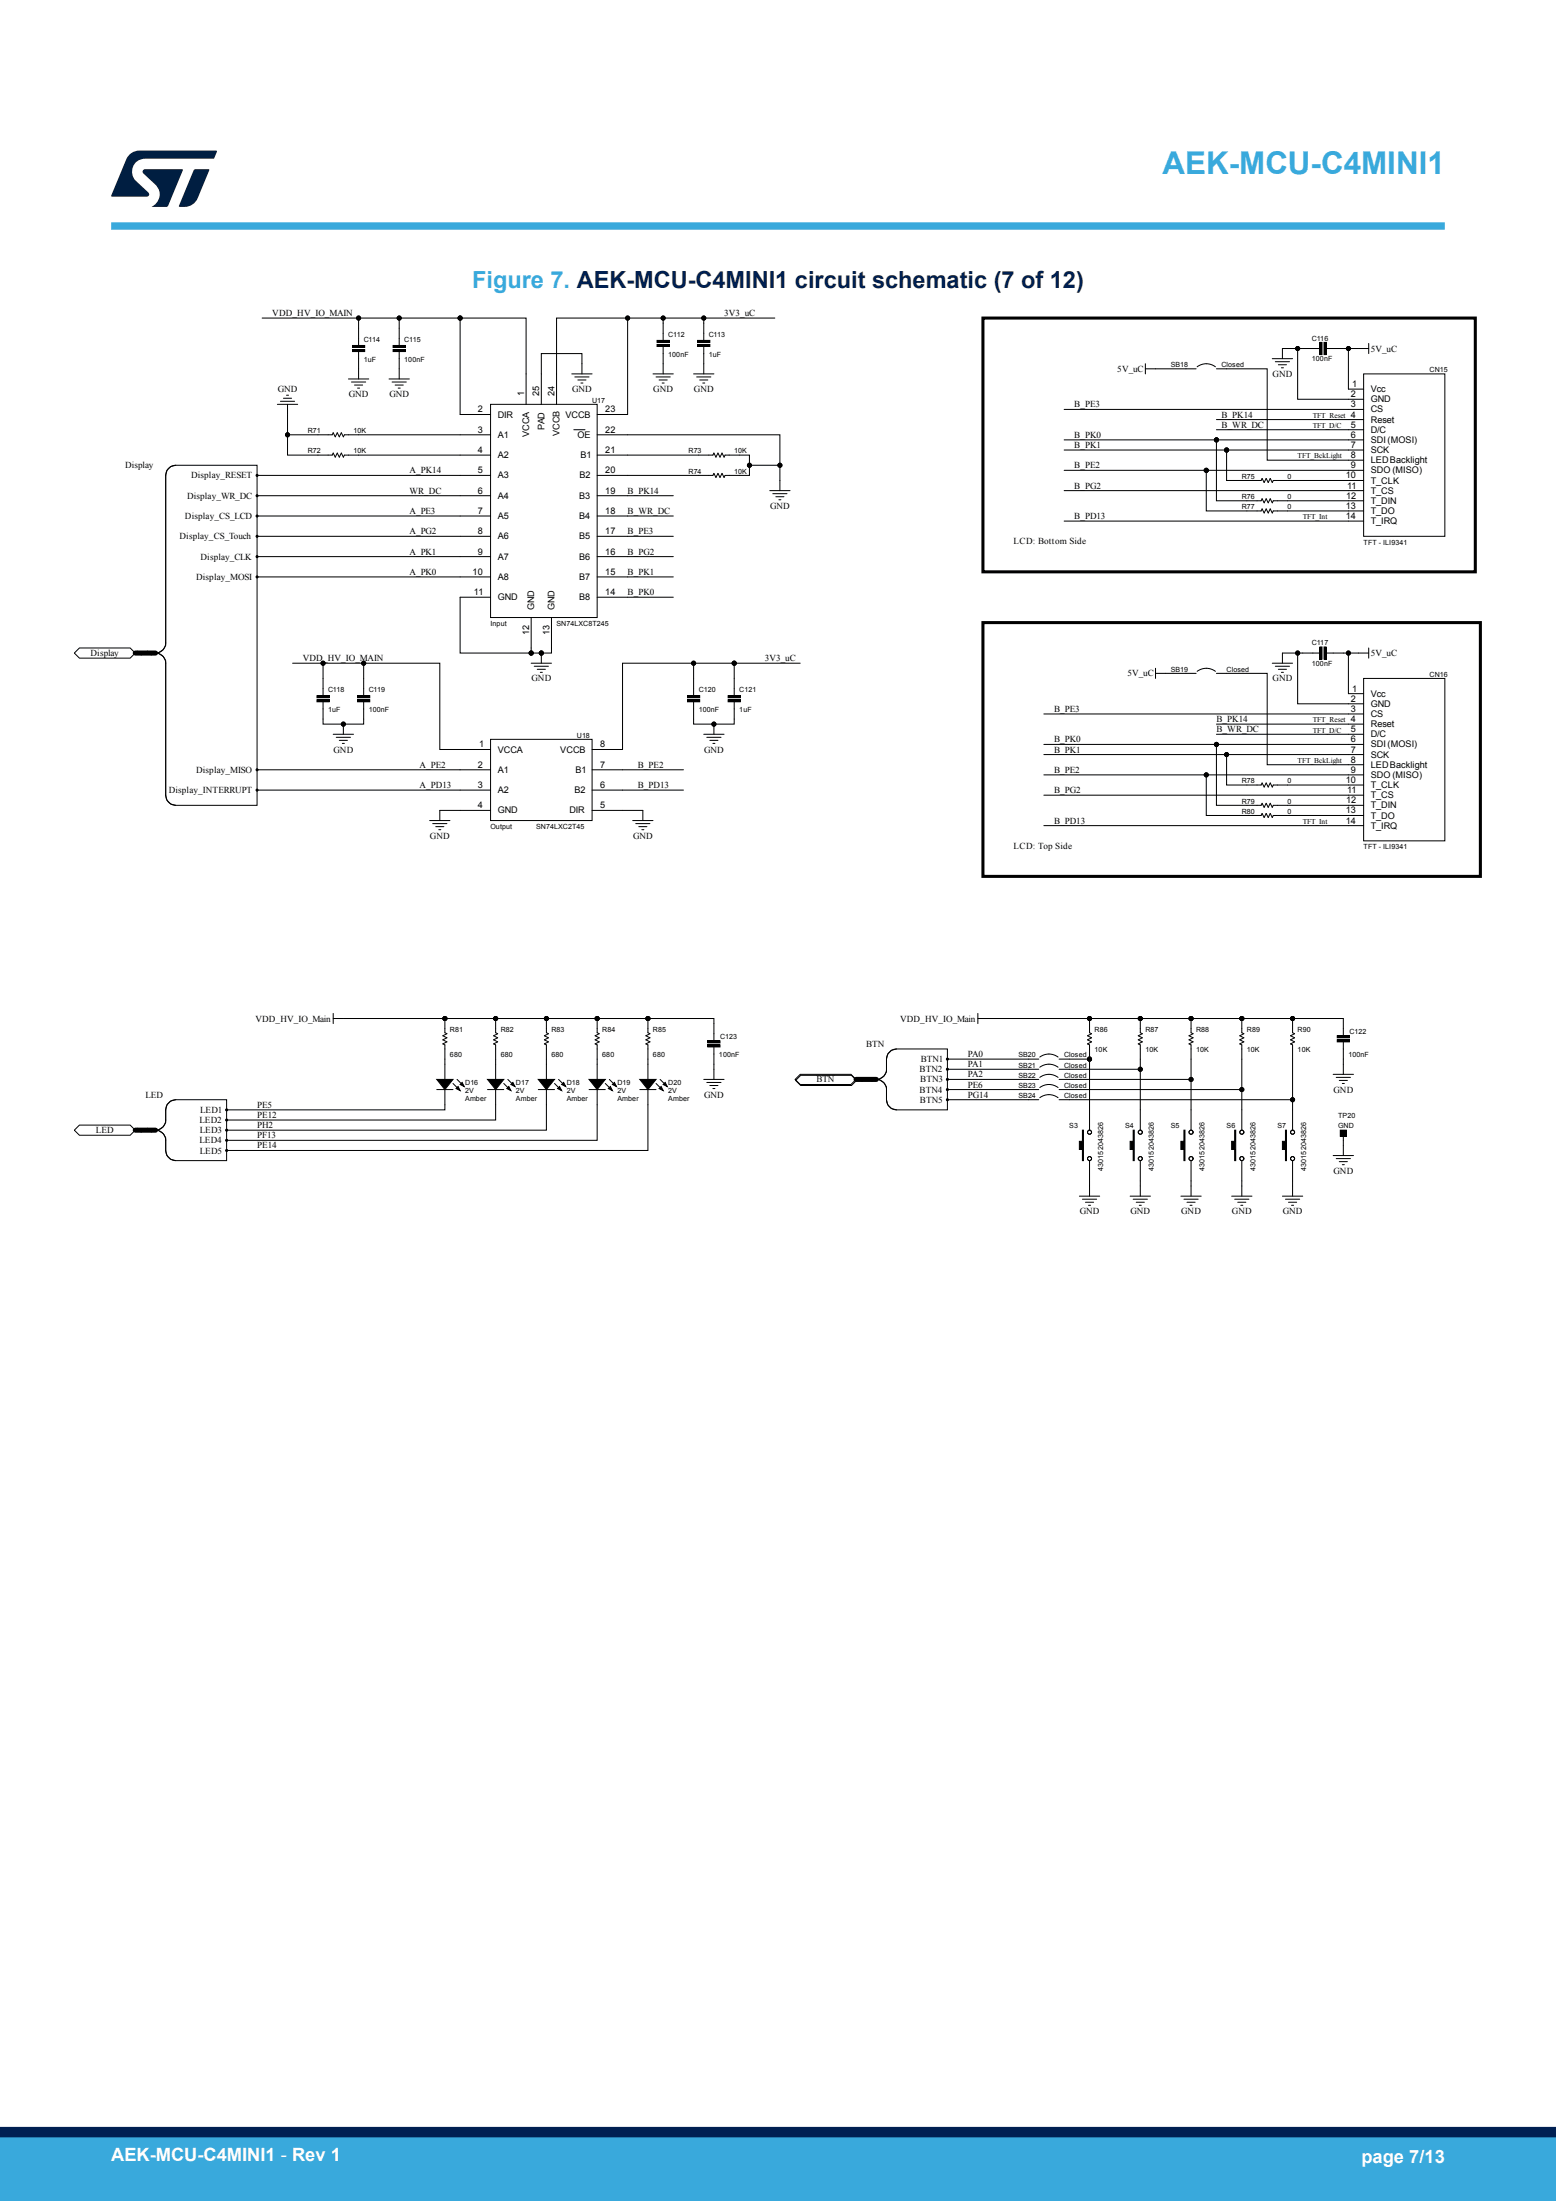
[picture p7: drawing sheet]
<svg xmlns="http://www.w3.org/2000/svg" width="210mm" height="297mm" viewBox="0 0 210 297" stroke-linecap="round" stroke-linejoin="round" font-family="sans-serif">
<g fill="none" stroke="#000" stroke-width=".14">
<path d="M35.4 42.9h26.7M37.4 54.6h2.8M37.8 54.2h2M38.3 53.7h1.1M38.7 53.3h.2M38.8 54.6v6.8h6l.2-.3 .2 .6 .3-.6 .3 .6 .3-.6 .2 .6 .2-.3h19.7M38.8 58.7h6l.2-.3 .2 .5 .3-.5 .3 .5 .3-.5 .2 .5 .2-.2h19.7M47 51.1h2.8M47.4 51.5h2M47.8 52h1.1M48.3 52.4h.2M48.4 42.9v3.9"/>
<path d="M48.4 47.3v3.8M52.5 51.1h2.7M52.9 51.5h1.9M53.3 52h1.1M53.7 52.4h.3M53.9 42.9v3.9M53.9 47.3v3.8M62.1 42.9h8.9v11.7M62.1 42.9v13h4.1M77.2 50.5h2.7M77.4 58h1.5M77.6 50.9h1.9"/>
<path d="M78 51.3h1.1M78.4 51.7h.3M78.5 50.5v-2.8h-5.4v6.9M80.6 58.7h24.7v7.5M84.7 42.9v13h-4.1M88.1 50.5h2.8M88.5 50.9h2M89 51.3h1M89.4 51.7h.2M89.5 42.9v3.2M89.5 46.6v3.9M93.6 50.5h2.8"/>
<path d="M94 50.9h1.9M94.4 51.3h1.1M94.8 51.7h.3M95 46.1v-3.2h-19.9v11.7M95 46.6v3.9M95 42.9h9.6M143.6 55.2h40.4M143.6 59.4h40.4M154.6 49.8h6.8M154.6 49.1v1.4M161.6 49.5a2.06 2.06 0 0 1 2.4 0M164.2 56.6h19.8"/>
<path d="M164.2 58h19.8M164.2 49.8h6.8v12.3h13M164.2 59.4v8.2h6l.1-.3 .3 .5 .3-.5 .3 .5 .2-.5 .3 .5 .1-.2h12.2M171.7 48.4h2.7M172.1 48.8h1.9M172.5 49.2h1.1M172.9 49.6h.3M173.1 48.4v-1.4h2v6.9h8.9M175.1 47h3.2M178.8 47h3.2M184.7 47h-2.7v5.5h2M184.7 46.3v1.4"/>
<path d="M23.7 62.8a1.37 1.37 0 0 0-1.3 1.4v22.6a1.37 1.37 0 0 1-1.4 1.3M34.7 69.6h31.5M34.7 77.8h31.5M34.7 75.1h31.5M34.7 72.4h31.5M34.7 66.9h31.5M34.7 64.2h31.5M80.6 61.4h15.6l.2-.3 .2 .6 .3-.6 .3 .6 .2-.6 .3 .6 .2-.3h3.2v2.8h-3.2l-.2 .2-.3-.5-.2 .5-.3-.5-.3 .5-.2-.5-.2 .3h-15.6M80.6 69.6h10.3M80.6 66.9h10.3M80.6 77.8h10.3M80.6 75.1h10.3"/>
<path d="M80.6 72.4h10.3M101.1 62.8h4.2M103.9 66.2h2.7M104.3 66.6h1.9M104.7 67h1.1M105.1 67.4h.3M143.6 60.7h40.4M143.6 63.5h40.4M143.6 66.2h40.4M143.6 70.3h40.4M162.8 63.5v5.4h7.4l.1-.2 .3 .5 .3-.5 .3 .5 .2-.5 .3 .5 .1-.3h12.2M165.5 60.7v4.1h4.7l.1-.2 .3 .5 .3-.5 .3 .5 .2-.5 .3 .5 .1-.3h12.2"/>
<path d="M18.3 88.1h2.7M21 88.1a1.37 1.37 0 0 1 1.4 1.4v17.8a1.37 1.37 0 0 0 1.3 1.4M39.5 89.5h19.9v11.6h6.8M43.6 94.6v3.1h5.5v-3.1M43.6 89.5v4.5M45 99.1h2.7M45.4 99.5h1.9M45.8 99.9h1.1M46.3 97.7v1.4M49.1 89.5v4.5M66.2 80.6h-4.1v7.5h9.6M71.7 89.5h2.7"/>
<path d="M71.7 88.1h1.4M71.7 83.3v4.8M72.1 89.9h1.9M72.5 90.3h1.1M72.9 90.7h.3M73.1 88.1v1.4M74.4 83.3v4.8h-1.3M80.6 80.6h10.3M93.6 94.6v3.1h5.5v-3.1M93.6 89.5v4.5M95 99.1h2.7M95.4 99.5h1.9"/>
<path d="M95.8 99.9h1.1M96.4 97.7v1.4M99.1 89.5h8.9M99.1 89.5v4.5M99.1 89.5h-15.1v11.6h-4.1M140.9 96.3h43.1M156 90.2v1.3M156 90.9h5.4M161.6 90.6a2.06 2.06 0 0 1 2.4 0M164.2 97.7h19.8M164.2 99.1h19.8M164.2 90.9h6.8v12.3h13"/>
<path d="M171.7 89.5h2.7M172.1 89.9h1.9M172.5 90.3h1.1M172.9 90.7h.3M173.1 89.5v-1.4h2v6.9h8.9M175.1 88.1h3.2M178.8 88.1h3.2M184.7 88.1h-2.7v5.5h2M184.7 87.4v1.4M34.7 106.6h31.5M34.7 103.9h31.5M46.2 100.3h.3"/>
<path d="M58 110.7h2.7M58.4 111.1h1.9M58.8 111.5h1.1M59.2 112h.3M66.2 109.4h-6.8v1.3M79.9 106.6h12.3M79.9 103.9h12.3M79.9 109.4h6.9v1.3M85.4 110.7h2.7M85.8 111.1h1.9M86.2 111.5h1.1M86.6 112h.3"/>
<path d="M96.2 100.3h.3M140.9 104.6h43.1M140.9 101.8h43.1M140.9 100.5h43.1M140.9 107.3h43.1M140.9 111.4h43.1M162.8 104.6v5.4h7.4l.1-.2 .3 .5 .3-.5 .3 .5 .2-.5 .3 .5 .1-.3h12.2M164.2 100.5v8.2h6l.1-.3 .3 .5 .3-.5 .3 .5 .2-.5 .3 .5 .1-.2h12.2M165.5 101.8v4.1h4.7l.1-.2 .3 .5 .3-.5 .3 .5 .2-.5 .3 .5 .1-.3h12.2M45 136.8v1.3M45 137.4h51.4v3.2M60 137.4v2l.3 .1-.5 .3 .5 .2-.5 .3 .5 .3-.5 .3 .2 .1v4.7"/>
<path d="M66.9 137.4v2l.3 .1-.6 .3 .6 .2-.6 .3 .6 .3-.6 .3 .3 .1v4.7M73.7 137.4v2l.3 .1-.5 .3 .5 .2-.5 .3 .5 .3-.5 .3 .2 .1v4.7M80.6 137.4v2l.3 .1-.6 .3 .6 .2-.6 .3 .6 .3-.6 .3 .3 .1v4.7M87.4 137.4v2l.3 .1-.5 .3 .5 .2-.5 .3 .5 .3-.5 .3 .2 .1v4.7M132 137.4h49.3v2.5M132 136.8v1.3M147 137.4v2l.3 .1-.5 .3 .5 .2-.5 .3 .5 .3-.5 .3 .2 .1v1.9M153.9 137.4v2l.3 .1-.6 .3 .6 .2-.6 .3 .6 .3-.6 .3 .3 .1v11.5M160.7 137.4v2l.3 .1-.5 .3 .5 .2-.5 .3 .5 .3-.5 .3 .2 .1v11.5M167.6 137.4v2l.3 .1-.6 .3 .6 .2-.6 .3 .6 .3-.6 .3 .3 .1v11.5M174.4 137.4v2l.3 .1-.5 .3 .5 .2-.5 .3 .5 .3-.5 .3 .2 .1v7.4h-31.5M18.3 152.5h2.7"/>
<path d="M21 152.5a1.37 1.37 0 0 1 1.4 1.4v1.3a1.37 1.37 0 0 0 1.3 1.4M23.7 148.4a1.37 1.37 0 0 0-1.3 1.4v1.3a1.37 1.37 0 0 1-1.4 1.4M58.9 145.7h2.2l-1.1 1.3zM58.9 147h2.2M60 147v2.8h-29.4M61.1 146.2l1 1M61.5 146.9l.3-.3 .3 .6zM61.7 145.7l.9 .9M62.1 146.3l.3-.2 .2 .5zM65.8 147h2.2M65.8 145.7h2.2l-1.1 1.3zM66.9 147v4.1h-36.3"/>
<path d="M68 146.2l.9 1M68.4 146.9l.3-.3 .2 .6zM68.5 145.7l1 .9M68.9 146.3l.3-.2 .3 .5zM72.6 145.7h2.2l-1.1 1.3zM72.6 147h2.2M73.7 147v5.5h-43.1M74.8 146.2l1 1M75.3 146.9l.2-.3 .3 .6zM75.4 145.7l.9 .9M75.8 146.3l.3-.2 .2 .5zM79.5 147h2.2"/>
<path d="M79.5 145.7h2.2l-1.1 1.3zM80.6 147v6.9h-50M81.7 146.2l.9 1M82.1 146.9l.3-.3 .2 .6zM82.2 145.7l1 .9M82.6 146.3l.3-.2 .3 .5zM86.3 145.7h2.2l-1.1 1.3zM86.3 147h2.2M87.4 147v8.2h-56.8M88.5 146.2l1 1M89 146.9l.2-.3 .3 .6zM89.1 145.7l.9 .9"/>
<path d="M89.5 146.3l.3-.2 .2 .5zM95 145.7h2.7M95.4 146.1h1.9M95.8 146.5h1.1M96.2 146.9h.3M96.4 141.1v4.6M115.5 145.7h2.8M118.3 145.7a1.37 1.37 0 0 1 1.3 1.3v1.4a1.37 1.37 0 0 0 1.4 1.4M121 141.5a1.37 1.37 0 0 0-1.4 1.4v1.4a1.37 1.37 0 0 1-1.3 1.4M127.9 142.9h12.3M127.9 144.3h12.3M127.9 145.7h12.3"/>
<path d="M127.9 147h12.3M127.9 148.4h12.3M140.3 144a2.06 2.06 0 0 1 2.5 0M140.3 145.4a2.06 2.06 0 0 1 2.5 0M140.3 146.8a2.06 2.06 0 0 1 2.5 0M140.3 142.6a2.06 2.06 0 0 1 2.5 0M142.8 148.1a2.06 2.06 0 0 0-2.5 0M142.9 142.9h4.1v9.6M142.9 144.3h11M142.9 145.7h17.8M142.9 147h24.7M146.1 152.5h.1v4.1h-.1v-1.5h-.4v-1.1h.4z"/>
<path d="M147 156.6v4.8M152.9 152.5h.2v4.1h-.2v-1.5h-.4v-1.1h.4zM153.9 156.6v4.8M159.8 152.5h.1v4.1h-.1v-1.5h-.4v-1.1h.4zM160.7 156.6v4.8M166.6 152.5h.2v4.1h-.2v-1.5h-.4v-1.1h.4zM167.6 156.6v4.8M173.5 152.5h.1v4.1h-.1v-1.5h-.4v-1.1h.4zM174.4 148.4v4.1M174.4 156.6v4.8M179.9 145h2.8M179.9 155.9h2.8"/>
<path d="M180.3 145.4h2M180.3 156.3h2M180.7 145.8h1.1M180.7 156.8h1.1M181.2 146.2h.2M181.2 157.2h.2M181.3 140.4v4.6M181.3 153.2v2.7M145.7 161.4h2.7M146.1 161.8h1.9M146.5 162.2h1.1M146.9 162.6h.3"/>
<path d="M152.5 161.4h2.8M152.9 161.8h2M153.3 162.2h1.1M153.8 162.6h.2M159.4 161.4h2.7M159.8 161.8h1.9M160.2 162.2h1.1M160.6 162.6h.3M166.2 161.4h2.8M166.6 161.8h2M167 162.2h1.1M167.5 162.6h.2"/>
<path d="M173.1 161.4h2.7M173.5 161.8h1.9M173.9 162.2h1.1M174.3 162.6h.3"/>
<circle cx="147" cy="152.8" r=".27"/>
<circle cx="147" cy="156.3" r=".27"/>
<circle cx="153.9" cy="152.8" r=".27"/>
<circle cx="153.9" cy="156.3" r=".27"/>
<circle cx="160.7" cy="152.8" r=".27"/>
<circle cx="160.7" cy="156.3" r=".27"/>
<circle cx="167.6" cy="152.8" r=".27"/>
<circle cx="167.6" cy="156.3" r=".27"/>
<circle cx="174.4" cy="152.8" r=".27"/>
<circle cx="174.4" cy="156.3" r=".27"/>
</g>
<g fill="#000">
<circle cx="38.8" cy="58.7" r=".27"/>
<circle cx="48.4" cy="42.9" r=".27"/>
<circle cx="53.9" cy="42.9" r=".27"/>
<circle cx="62.1" cy="42.9" r=".27"/>
<circle cx="84.7" cy="42.9" r=".27"/>
<circle cx="89.5" cy="42.9" r=".27"/>
<circle cx="95" cy="42.9" r=".27"/>
<circle cx="164.2" cy="59.4" r=".27"/>
<circle cx="175.1" cy="47" r=".27"/>
<circle cx="182" cy="47" r=".27"/>
<circle cx="34.7" cy="64.2" r=".14"/>
<circle cx="34.7" cy="69.6" r=".14"/>
<circle cx="34.7" cy="66.9" r=".14"/>
<circle cx="34.7" cy="75.1" r=".14"/>
<circle cx="34.7" cy="77.8" r=".14"/>
<circle cx="34.7" cy="72.4" r=".14"/>
<circle cx="101.1" cy="62.8" r=".27"/>
<circle cx="105.3" cy="62.8" r=".27"/>
<circle cx="162.8" cy="63.5" r=".27"/>
<circle cx="165.5" cy="60.7" r=".27"/>
<circle cx="43.6" cy="89.5" r=".27"/>
<circle cx="46.3" cy="97.7" r=".27"/>
<circle cx="49.1" cy="89.5" r=".27"/>
<circle cx="71.7" cy="88.1" r=".27"/>
<circle cx="73.1" cy="88.1" r=".27"/>
<circle cx="93.6" cy="89.5" r=".27"/>
<circle cx="96.4" cy="97.7" r=".27"/>
<circle cx="99.1" cy="89.5" r=".27"/>
<circle cx="175.1" cy="88.1" r=".27"/>
<circle cx="182" cy="88.1" r=".27"/>
<circle cx="34.7" cy="103.9" r=".14"/>
<circle cx="34.7" cy="106.6" r=".14"/>
<circle cx="162.8" cy="104.6" r=".27"/>
<circle cx="164.2" cy="100.5" r=".27"/>
<circle cx="165.5" cy="101.8" r=".27"/>
<circle cx="60" cy="137.4" r=".27"/>
<circle cx="66.9" cy="137.4" r=".27"/>
<circle cx="73.7" cy="137.4" r=".27"/>
<circle cx="80.6" cy="137.4" r=".27"/>
<circle cx="87.4" cy="137.4" r=".27"/>
<circle cx="147" cy="137.4" r=".27"/>
<circle cx="153.9" cy="137.4" r=".27"/>
<circle cx="160.7" cy="137.4" r=".27"/>
<circle cx="167.6" cy="137.4" r=".27"/>
<circle cx="174.4" cy="137.4" r=".27"/>
<circle cx="30.6" cy="149.8" r=".14"/>
<circle cx="30.6" cy="155.2" r=".14"/>
<circle cx="30.6" cy="152.5" r=".14"/>
<circle cx="30.6" cy="153.9" r=".14"/>
<circle cx="30.6" cy="151.1" r=".14"/>
<circle cx="127.9" cy="142.9" r=".14"/>
<circle cx="127.9" cy="148.4" r=".14"/>
<circle cx="127.9" cy="145.7" r=".14"/>
<circle cx="127.9" cy="147" r=".14"/>
<circle cx="127.9" cy="144.3" r=".14"/>
<circle cx="147" cy="142.9" r=".27"/>
<circle cx="153.9" cy="144.3" r=".27"/>
<circle cx="160.7" cy="145.7" r=".27"/>
<circle cx="167.6" cy="147" r=".27"/>
<circle cx="174.4" cy="148.4" r=".27"/>
</g>
<g fill="none" stroke="#000" stroke-width=".13">
<path d="M47.6 47.2h1.6v.2h-1.6zM47.6 46.6h1.6v.3h-1.6zM53.1 47.2h1.6v.2h-1.6zM53.1 46.6h1.6v.3h-1.6zM66.2 54.6h14.4v28.7h-14.4zM88.7 46.5h1.6v.3h-1.6zM88.7 45.9h1.6v.3h-1.6zM94.2 46.5h1.6v.3h-1.6zM94.2 45.9h1.6v.3h-1.6zM178.1 46.2h.3v1.7h-.3zM178.7 46.2h.3v1.7h-.3zM184 50.5h11v21.9h-11z"/>
<path d="M22.5 63.5l.5-.5 .7-.2h11v45.9h-11l-.7-.2-.5-.5-.1-.7v-18.1l-.4-.6-.7-.5 .7-.4 .4-.6v-22.9zM10 88.1l.7-.7h6.9l.7 .7-.7 .7h-6.9zM42.8 94.4h1.6v.3h-1.6zM42.8 93.9h1.6v.3h-1.6zM48.3 94.4h1.6v.3h-1.6zM48.3 93.9h1.6v.3h-1.6zM66.2 99.8h13.7v10.9h-13.7zM92.8 94.4h1.6v.3h-1.6zM92.8 93.9h1.6v.3h-1.6zM98.3 94.4h1.6v.3h-1.6zM98.3 93.9h1.6v.3h-1.6zM178.1 87.3h.3v1.6h-.3z"/>
<path d="M178.7 87.3h.3v1.6h-.3zM184 91.5h11v22h-11zM180.5 139.8h1.6v.2h-1.6zM10 152.5l.7-.7h6.9l.7 .7-.7 .7h-6.9zM22.5 149.1l.5-.5 .7-.2h6.9v8.2h-6.9l-.7-.2-.5-.5-.1-.7v-1.7l-.4-.5-.7-.5 .7-.5 .4-.5v-1.7zM95.5 141h1.7v.3h-1.7zM95.5 140.4h1.7v.3h-1.7zM107.3 145.7l.7-.7h6.8l.7 .7-.7 .6h-6.8zM107.4 145.8l.7-.7h6.8l.7 .7-.7 .7h-6.8zM119.8 142.2l.5-.5 .7-.2h6.9v8.3h-6.9l-.7-.2-.5-.5-.2-.7v-1.7l-.3-.6-.7-.4 .7-.5 .3-.6v-1.7zM180.5 140.3h1.6v.3h-1.6zM180.9 152.5h.8v.8h-.8z"/>
<circle cx="38.8" cy="58.7" r=".27"/>
<circle cx="48.4" cy="42.9" r=".27"/>
<circle cx="53.9" cy="42.9" r=".27"/>
<circle cx="62.1" cy="42.9" r=".27"/>
<circle cx="84.7" cy="42.9" r=".27"/>
<circle cx="89.5" cy="42.9" r=".27"/>
<circle cx="95" cy="42.9" r=".27"/>
<circle cx="164.2" cy="59.4" r=".27"/>
<circle cx="175.1" cy="47" r=".27"/>
<circle cx="182" cy="47" r=".27"/>
<circle cx="34.7" cy="64.2" r=".14"/>
<circle cx="34.7" cy="69.6" r=".14"/>
<circle cx="34.7" cy="66.9" r=".14"/>
<circle cx="34.7" cy="75.1" r=".14"/>
<circle cx="34.7" cy="77.8" r=".14"/>
<circle cx="34.7" cy="72.4" r=".14"/>
<circle cx="101.1" cy="62.8" r=".27"/>
<circle cx="105.3" cy="62.8" r=".27"/>
<circle cx="162.8" cy="63.5" r=".27"/>
<circle cx="165.5" cy="60.7" r=".27"/>
<circle cx="43.6" cy="89.5" r=".27"/>
<circle cx="46.3" cy="97.7" r=".27"/>
<circle cx="49.1" cy="89.5" r=".27"/>
<circle cx="71.7" cy="88.1" r=".27"/>
<circle cx="73.1" cy="88.1" r=".27"/>
<circle cx="93.6" cy="89.5" r=".27"/>
<circle cx="96.4" cy="97.7" r=".27"/>
<circle cx="99.1" cy="89.5" r=".27"/>
<circle cx="175.1" cy="88.1" r=".27"/>
<circle cx="182" cy="88.1" r=".27"/>
<circle cx="34.7" cy="103.9" r=".14"/>
<circle cx="34.7" cy="106.6" r=".14"/>
<circle cx="162.8" cy="104.6" r=".27"/>
<circle cx="164.2" cy="100.5" r=".27"/>
<circle cx="165.5" cy="101.8" r=".27"/>
<circle cx="60" cy="137.4" r=".27"/>
<circle cx="66.9" cy="137.4" r=".27"/>
<circle cx="73.7" cy="137.4" r=".27"/>
<circle cx="80.6" cy="137.4" r=".27"/>
<circle cx="87.4" cy="137.4" r=".27"/>
<circle cx="147" cy="137.4" r=".27"/>
<circle cx="153.9" cy="137.4" r=".27"/>
<circle cx="160.7" cy="137.4" r=".27"/>
<circle cx="167.6" cy="137.4" r=".27"/>
<circle cx="174.4" cy="137.4" r=".27"/>
<circle cx="30.6" cy="149.8" r=".14"/>
<circle cx="30.6" cy="155.2" r=".14"/>
<circle cx="30.6" cy="152.5" r=".14"/>
<circle cx="30.6" cy="153.9" r=".14"/>
<circle cx="30.6" cy="151.1" r=".14"/>
<circle cx="127.9" cy="142.9" r=".14"/>
<circle cx="127.9" cy="148.4" r=".14"/>
<circle cx="127.9" cy="145.7" r=".14"/>
<circle cx="127.9" cy="147" r=".14"/>
<circle cx="127.9" cy="144.3" r=".14"/>
<circle cx="147" cy="142.9" r=".27"/>
<circle cx="153.9" cy="144.3" r=".27"/>
<circle cx="160.7" cy="145.7" r=".27"/>
<circle cx="167.6" cy="147" r=".27"/>
<circle cx="174.4" cy="148.4" r=".27"/>
</g>
<g fill="#000">
<path d="M58.9 145.7h2.2l-1.1 1.3zM61.5 146.9l.3-.3 .3 .6zM62.1 146.3l.3-.2 .2 .5zM65.8 145.7h2.2l-1.1 1.3zM68.4 146.9l.3-.3 .2 .6zM68.9 146.3l.3-.2 .3 .5zM72.6 145.7h2.2l-1.1 1.3zM75.3 146.9l.2-.3 .3 .6zM75.8 146.3l.3-.2 .2 .5zM79.5 145.7h2.2l-1.1 1.3zM82.1 146.9l.3-.3 .2 .6zM82.6 146.3l.3-.2 .3 .5z"/>
<path d="M86.3 145.7h2.2l-1.1 1.3zM89 146.9l.2-.3 .3 .6zM89.5 146.3l.3-.2 .2 .5z"/>
<path d="M47.6 47.2h1.6v.2h-1.6z" fill-rule="evenodd"/>
<path d="M47.6 46.6h1.6v.3h-1.6z" fill-rule="evenodd"/>
<path d="M53.1 47.2h1.6v.2h-1.6z" fill-rule="evenodd"/>
<path d="M53.1 46.6h1.6v.3h-1.6z" fill-rule="evenodd"/>
<path d="M88.7 46.5h1.6v.3h-1.6z" fill-rule="evenodd"/>
<path d="M88.7 45.9h1.6v.3h-1.6z" fill-rule="evenodd"/>
<path d="M94.2 46.5h1.6v.3h-1.6z" fill-rule="evenodd"/>
<path d="M94.2 45.9h1.6v.3h-1.6z" fill-rule="evenodd"/>
<path d="M178.1 46.2h.3v1.7h-.3z" fill-rule="evenodd"/>
<path d="M178.7 46.2h.3v1.7h-.3z" fill-rule="evenodd"/>
<path d="M42.8 94.4h1.6v.3h-1.6z" fill-rule="evenodd"/>
<path d="M42.8 93.9h1.6v.3h-1.6z" fill-rule="evenodd"/>
<path d="M48.3 94.4h1.6v.3h-1.6z" fill-rule="evenodd"/>
<path d="M48.3 93.9h1.6v.3h-1.6z" fill-rule="evenodd"/>
<path d="M92.8 94.4h1.6v.3h-1.6z" fill-rule="evenodd"/>
<path d="M92.8 93.9h1.6v.3h-1.6z" fill-rule="evenodd"/>
<path d="M98.3 94.4h1.6v.3h-1.6z" fill-rule="evenodd"/>
<path d="M98.3 93.9h1.6v.3h-1.6z" fill-rule="evenodd"/>
<path d="M178.1 87.3h.3v1.6h-.3z" fill-rule="evenodd"/>
<path d="M178.7 87.3h.3v1.6h-.3z" fill-rule="evenodd"/>
<path d="M180.5 139.8h1.6v.2h-1.6z" fill-rule="evenodd"/>
<path d="M95.5 141h1.7v.3h-1.7z" fill-rule="evenodd"/>
<path d="M95.5 140.4h1.7v.3h-1.7z" fill-rule="evenodd"/>
<path d="M146.1 152.5h.1v4.1h-.1v-1.5h-.4v-1.1h.4z" fill-rule="evenodd"/>
<path d="M152.9 152.5h.2v4.1h-.2v-1.5h-.4v-1.1h.4z" fill-rule="evenodd"/>
<path d="M159.8 152.5h.1v4.1h-.1v-1.5h-.4v-1.1h.4z" fill-rule="evenodd"/>
<path d="M166.6 152.5h.2v4.1h-.2v-1.5h-.4v-1.1h.4z" fill-rule="evenodd"/>
<path d="M173.5 152.5h.1v4.1h-.1v-1.5h-.4v-1.1h.4z" fill-rule="evenodd"/>
<path d="M180.5 140.3h1.6v.3h-1.6z" fill-rule="evenodd"/>
<path d="M180.9 152.5h.8v.8h-.8z" fill-rule="evenodd"/>
</g>
<path d="M132.7 42.9h66.4v34.3h-66.4zM132.7 84h67.1v34.3h-67.1z" fill="none" stroke="#000" stroke-width=".41"/>
<path d="M18.3 88.1h2.7M18.3 152.5h2.7M115.5 145.7h2.8" fill="none" stroke="#000" stroke-width=".69"/>
<path d="M18.5 87.9l.6 .5M19.9 87.9l.5 .5M18.5 152.3l.6 .4M19.9 152.3l.5 .4M115.8 145.4l.6 .5M117.2 145.4l.5 .5" fill="none" stroke="#000" stroke-width=".18"/>
<path d="M15 30.5h180" fill="none" stroke="#39a9dc" stroke-width="1"/>
<g fill="#001e41">
<path d="M17.6 20.8l.8-.4 .4-.1h10.4l.1 .1-.5 1h-9.2a1.74 1.74 0 0 0-1.6 1 1.74 1.74 0 0 0 .3 2l1.7 1.6 .1 .2-.1 .3h-5l2.1-5z"/>
<path d="M26.2 22.9l1.9-.1 .2 .1-1.6 3.9a1.92 1.92 0 0 1-1.8 1.1h-.7l-.1-.1z"/>
<path d="M19.4 22.9l5.2-.1 .1 .1-2.1 5h-2.1a1.85 1.85 0 0 0 .5-2.9l-1.6-1.6-.2-.2z"/>
</g>
<g fill="#39a9dc">
<path d="M0 288.4h210v8.6h-210z" fill-rule="evenodd"/>
<path d="M-.1 288.4h210.2v4.4h-210.2z" fill-rule="evenodd"/>
</g>
<path d="M0 287.7h210" fill="none" stroke="#002052" stroke-width="1.4"/>
<text font-size="4.2" fill="#39a9dc" x="156.9" y="23.5">AEK-MCU-C4MINI1</text>
<text font-size="3.2" fill="#39a9dc" x="63.7" y="38.8">Figure 7. AEK-MCU-C4MINI1 circuit schematic (7 of 12)</text>
<g font-size="2.5" fill="#fff">
<text x="15" y="291.6">AEK-MCU-C4MINI1 - Rev 1</text>
<text x="183.7" y="291.9">page 7/13</text>
</g>
<g font-size="1.2">
<text x="36.7" y="42.6">VDD_HV_IO_MAIN</text>
<text x="97.7" y="42.6">3V3_uC</text>
<text x="185" y="47.4">5V_uC</text>
<text x="37.5" y="52.9">GND</text>
<text x="47.1" y="53.6">GND</text>
<text x="52.6" y="53.6">GND</text>
<text x="70.7" y="53.5" transform="rotate(-90 70.7 53.5)">1</text>
<text x="72.8" y="53.5" transform="rotate(-90 72.8 53.5)">25</text>
<text x="74.8" y="53.5" transform="rotate(-90 74.8 53.5)">24</text>
<text x="77.2" y="52.9">GND</text>
<text x="88.2" y="52.9">GND</text>
<text x="93.7" y="52.9">GND</text>
<text x="150.8" y="50.2">5V_uC</text>
<text x="171.8" y="50.9">GND</text>
<text x="182.3" y="53.6">2</text>
<text x="182.5" y="52.2">1</text>
<text x="185" y="52.9">Vcc</text>
<text x="64.5" y="58.4">3</text>
<text x="64.5" y="55.7">2</text>
<text x="67.2" y="59.1">A1</text>
<text x="67.2" y="56.3">DIR</text>
<text x="71.4" y="58.9" transform="rotate(-90 71.4 58.9)">VCCA</text>
<text x="73.5" y="58" transform="rotate(-90 73.5 58)">PAD</text>
<text x="75.5" y="58.9" transform="rotate(-90 75.5 58.9)">VCCB</text>
<text x="76.3" y="56.3">VCCB</text>
<text x="77.9" y="59.1">OE</text>
<text x="81.7" y="55.7">23</text>
<text x="81.7" y="58.4">22</text>
<text x="145" y="59.1">B_PK0</text>
<text x="145" y="55">B_PE3</text>
<text x="164.9" y="56.3">B_PK14</text>
<text x="164.9" y="57.7">B_WR_DC</text>
<text x="182.3" y="57.7">5</text>
<text x="182.3" y="56.3">4</text>
<text x="182.3" y="55">3</text>
<text x="182.3" y="59.1">6</text>
<text x="185" y="58.4">D/C</text>
<text x="185" y="59.8">SDI (MOSI)</text>
<text x="185" y="54.3">GND</text>
<text x="185" y="55.7">CS</text>
<text x="185" y="57">Reset</text>
<text x="16.9" y="63.2">Display</text>
<text x="25.8" y="64.6">Display_RESET</text>
<text x="55.2" y="63.9">A_PK14</text>
<text x="64.5" y="61.1">4</text>
<text x="64.5" y="63.9">5</text>
<text x="67.2" y="61.8">A2</text>
<text x="67.2" y="64.6">A3</text>
<text x="78.2" y="64.6">B2</text>
<text x="78.4" y="61.8">B1</text>
<text x="81.7" y="63.9">20</text>
<text x="81.7" y="61.1">21</text>
<text x="145" y="65.9">B_PG2</text>
<text x="145" y="63.2">B_PE2</text>
<text x="145" y="60.5">B_PK1</text>
<text x="181.6" y="64.6">10</text>
<text x="181.8" y="65.9">11</text>
<text x="182.3" y="61.8">8</text>
<text x="182.3" y="63.2">9</text>
<text x="182.3" y="60.5">7</text>
<text x="185" y="63.9">SDO (MISO)</text>
<text x="185" y="65.2">T_CLK</text>
<text x="185" y="62.5">LED Backlight</text>
<text x="185" y="61.1">SCK</text>
<text x="25" y="70">Display_CS_LCD</text>
<text x="25.2" y="67.3">Display_WR_DC</text>
<text x="55.2" y="66.6">WR_DC</text>
<text x="55.2" y="69.4">A_PE3</text>
<text x="64.5" y="69.4">7</text>
<text x="64.5" y="66.6">6</text>
<text x="67.2" y="70">A5</text>
<text x="67.2" y="67.3">A4</text>
<text x="78.2" y="70">B4</text>
<text x="78.2" y="67.3">B3</text>
<text x="81.7" y="69.4">18</text>
<text x="81.7" y="66.6">19</text>
<text x="84.7" y="69.4">B_WR_DC</text>
<text x="84.7" y="66.6">B_PK14</text>
<text x="103.9" y="68.7">GND</text>
<text x="145" y="70">B_PD13</text>
<text x="181.6" y="70">14</text>
<text x="181.6" y="68.7">13</text>
<text x="181.7" y="67.3">12</text>
<text x="185" y="66.6">T_CS</text>
<text x="185" y="69.4">T_DO</text>
<text x="185" y="70.7">T_IRQ</text>
<text x="185" y="68">T_DIN</text>
<text x="24.2" y="72.8">Display_CS_Touch</text>
<text x="27.1" y="75.5">Display_CLK</text>
<text x="55.2" y="72.1">A_PG2</text>
<text x="55.2" y="74.8">A_PK1</text>
<text x="55.2" y="77.6">A_PK0</text>
<text x="63.8" y="77.6">10</text>
<text x="64.5" y="74.8">9</text>
<text x="64.5" y="72.1">8</text>
<text x="67.2" y="75.5">A7</text>
<text x="67.2" y="72.8">A6</text>
<text x="78.2" y="72.8">B5</text>
<text x="78.2" y="75.5">B6</text>
<text x="81.7" y="72.1">17</text>
<text x="81.7" y="77.6">15</text>
<text x="81.7" y="74.8">16</text>
<text x="84.7" y="77.6">B_PK1</text>
<text x="84.7" y="74.8">B_PG2</text>
<text x="84.7" y="72.1">B_PE3</text>
<text x="136.8" y="73.5">LCD: Bottom Side</text>
<text x="26.5" y="78.3">Display_MOSI</text>
<text x="64" y="80.3">11</text>
<text x="67.2" y="78.3">A8</text>
<text x="67.2" y="81">GND</text>
<text x="72.1" y="82.4" transform="rotate(-90 72.1 82.4)">GND</text>
<text x="74.8" y="82.4" transform="rotate(-90 74.8 82.4)">GND</text>
<text x="78.2" y="81">B8</text>
<text x="78.2" y="78.3">B7</text>
<text x="81.7" y="80.3">14</text>
<text x="84.7" y="80.3">B_PK0</text>
<text x="12.2" y="88.5">Display</text>
<text x="40.9" y="89.2">VDD_HV_IO_MAIN</text>
<text x="71.4" y="85.7" transform="rotate(-90 71.4 85.7)">12</text>
<text x="74.2" y="85.7" transform="rotate(-90 74.2 85.7)">13</text>
<text x="103.2" y="89.2">3V3_uC</text>
<text x="185" y="88.5">5V_uC</text>
<text x="71.7" y="92">GND</text>
<text x="152.2" y="91.3">5V_uC</text>
<text x="171.8" y="92">GND</text>
<text x="182.3" y="94.7">2</text>
<text x="182.5" y="93.3">1</text>
<text x="185" y="94">Vcc</text>
<text x="185" y="95.4">GND</text>
<text x="45" y="101.5">GND</text>
<text x="64.7" y="100.9">1</text>
<text x="67.2" y="101.5">VCCA</text>
<text x="75.6" y="101.5">VCCB</text>
<text x="81" y="100.9">8</text>
<text x="95" y="101.5">GND</text>
<text x="142.2" y="101.5">B_PK1</text>
<text x="142.2" y="100.2">B_PK0</text>
<text x="142.2" y="96.1">B_PE3</text>
<text x="164.2" y="98.8">B_WR_DC</text>
<text x="164.2" y="97.4">B_PK14</text>
<text x="182.3" y="98.8">5</text>
<text x="182.3" y="96.1">3</text>
<text x="182.3" y="97.4">4</text>
<text x="182.3" y="100.2">6</text>
<text x="182.3" y="101.5">7</text>
<text x="185" y="99.5">D/C</text>
<text x="185" y="96.8">CS</text>
<text x="185" y="98.1">Reset</text>
<text x="185" y="100.9">SDI (MOSI)</text>
<text x="22.8" y="107">Display_INTERRUPT</text>
<text x="26.5" y="104.3">Display_MISO</text>
<text x="56.6" y="103.6">A_PE2</text>
<text x="56.6" y="106.3">A_PD13</text>
<text x="64.5" y="106.3">3</text>
<text x="64.5" y="103.6">2</text>
<text x="67.2" y="107">A2</text>
<text x="67.2" y="104.3">A1</text>
<text x="77.5" y="107">B2</text>
<text x="77.7" y="104.3">B1</text>
<text x="81" y="106.3">6</text>
<text x="81" y="103.6">7</text>
<text x="86.1" y="106.3">B_PD13</text>
<text x="86.1" y="103.6">B_PE2</text>
<text x="142.2" y="107">B_PG2</text>
<text x="142.2" y="104.3">B_PE2</text>
<text x="181.6" y="105.7">10</text>
<text x="181.8" y="107">11</text>
<text x="182.3" y="102.9">8</text>
<text x="182.3" y="104.3">9</text>
<text x="185" y="105">SDO (MISO)</text>
<text x="185" y="106.3">T_CLK</text>
<text x="185" y="107.7">T_CS</text>
<text x="185" y="102.2">SCK</text>
<text x="185" y="103.6">LED Backlight</text>
<text x="58" y="113.2">GND</text>
<text x="64.5" y="109.1">4</text>
<text x="67.2" y="109.8">GND</text>
<text x="76.8" y="109.8">DIR</text>
<text x="81" y="109.1">5</text>
<text x="85.4" y="113.2">GND</text>
<text x="142.2" y="111.1">B_PD13</text>
<text x="181.6" y="109.8">13</text>
<text x="181.6" y="111.1">14</text>
<text x="181.7" y="108.4">12</text>
<text x="185" y="109.1">T_DIN</text>
<text x="185" y="110.5">T_DO</text>
<text x="185" y="111.8">T_IRQ</text>
<text x="136.8" y="114.6">LCD: Top Side</text>
<text x="34.5" y="137.8">VDD_HV_IO_Main</text>
<text x="121.5" y="137.8">VDD_HV_IO_Main</text>
<text x="116.9" y="141.3">BTN</text>
<text x="124.3" y="143.3">BTN1</text>
<text x="130.6" y="142.6">PA0</text>
<text x="19.6" y="148.1">LED</text>
<text x="34.7" y="149.5">PE5</text>
<text x="95" y="148.1">GND</text>
<text x="110.2" y="146.1">BTN</text>
<text x="124.1" y="147.4">BTN4</text>
<text x="124.1" y="144.7">BTN2</text>
<text x="124.2" y="148.8">BTN5</text>
<text x="124.2" y="146.1">BTN3</text>
<text x="130.6" y="148.1">PG14</text>
<text x="130.6" y="146.8">PE6</text>
<text x="130.6" y="144">PA1</text>
<text x="130.6" y="145.4">PA2</text>
<text x="180" y="147.4">GND</text>
<text x="13" y="152.9">LED</text>
<text x="26.9" y="151.5">LED2</text>
<text x="26.9" y="154.3">LED4</text>
<text x="27" y="152.9">LED3</text>
<text x="27" y="155.7">LED5</text>
<text x="27" y="150.2">LED1</text>
<text x="34.7" y="155">PE14</text>
<text x="34.7" y="152.2">PH2</text>
<text x="34.7" y="150.9">PE12</text>
<text x="34.7" y="153.6">PF13</text>
<text x="180" y="158.4">GND</text>
<text x="145.7" y="163.9">GND</text>
<text x="152.6" y="163.9">GND</text>
<text x="159.4" y="163.9">GND</text>
<text x="166.3" y="163.9">GND</text>
<text x="173.1" y="163.9">GND</text>
</g>
<g font-size="1">
<text x="49.1" y="46.1">C114</text>
<text x="54.6" y="46.1">C115</text>
<text x="90.2" y="45.4">C112</text>
<text x="95.7" y="45.4">C113</text>
<text x="177" y="46">C116</text>
<text x="49.1" y="48.9">1uF</text>
<text x="54.6" y="48.9">100nF</text>
<text x="90.2" y="48.2">100nF</text>
<text x="95.7" y="48.2">1uF</text>
<text x="158" y="49.5">SB18</text>
<text x="164.9" y="49.5">Closed</text>
<text x="177" y="48.7">100nF</text>
<text x="192.9" y="50.2">CN15</text>
<text x="41.5" y="58.4">R71</text>
<text x="47.7" y="58.4">10K</text>
<text x="79.9" y="54.3">U17</text>
<text x="177.2" y="56.4">TFT_Reset</text>
<text x="177.2" y="57.8">TFT_D/C</text>
<text x="41.5" y="61.2">R72</text>
<text x="47.7" y="61.2">10K</text>
<text x="92.9" y="63.9">R74</text>
<text x="92.9" y="61.2">R73</text>
<text x="99.1" y="63.9">10K</text>
<text x="99.1" y="61.2">10K</text>
<text x="167.6" y="64.6">R75</text>
<text x="173.8" y="64.6">0</text>
<text x="175.1" y="61.9">TFT_BckLight</text>
<text x="167.6" y="68.7">R77</text>
<text x="167.6" y="67.3">R76</text>
<text x="173.8" y="68.7">0</text>
<text x="173.8" y="67.3">0</text>
<text x="175.8" y="70.1">TFT_Int</text>
<text x="184" y="73.5">TFT - ILI9341</text>
<text x="66.2" y="84.5">Input</text>
<text x="75.1" y="84.5">SN74LXC8T245</text>
<text x="177" y="87.1">C117</text>
<text x="177" y="89.8">100nF</text>
<text x="44.3" y="93.4">C118</text>
<text x="49.8" y="93.4">C119</text>
<text x="94.3" y="93.4">C120</text>
<text x="99.8" y="93.4">C121</text>
<text x="158" y="90.6">SB19</text>
<text x="165.5" y="90.6">Closed</text>
<text x="192.9" y="91.3">CN16</text>
<text x="44.3" y="96.1">1uF</text>
<text x="49.8" y="96.1">100nF</text>
<text x="77.9" y="99.5">U18</text>
<text x="94.3" y="96.1">100nF</text>
<text x="99.8" y="96.1">1uF</text>
<text x="177.2" y="97.5">TFT_Reset</text>
<text x="177.2" y="98.9">TFT_D/C</text>
<text x="167.6" y="105.7">R78</text>
<text x="173.8" y="105.7">0</text>
<text x="175.1" y="103">TFT_BckLight</text>
<text x="66.2" y="111.9">Output</text>
<text x="72.4" y="111.9">SN74LXC2T45</text>
<text x="167.6" y="109.8">R80</text>
<text x="167.6" y="108.4">R79</text>
<text x="173.8" y="109.8">0</text>
<text x="173.8" y="108.4">0</text>
<text x="175.8" y="111.2">TFT_Int</text>
<text x="184" y="114.6">TFT - ILI9341</text>
<text x="60.7" y="142.7">680</text>
<text x="60.7" y="139.3">R81</text>
<text x="67.6" y="142.7">680</text>
<text x="67.6" y="139.3">R82</text>
<text x="74.4" y="142.7">680</text>
<text x="74.4" y="139.3">R83</text>
<text x="81.3" y="139.3">R84</text>
<text x="81.3" y="142.7">680</text>
<text x="88.1" y="139.3">R85</text>
<text x="88.1" y="142.7">680</text>
<text x="97" y="142.7">100nF</text>
<text x="97.2" y="140.2">C123</text>
<text x="137.5" y="142.7">SB20</text>
<text x="143.6" y="142.7">Closed</text>
<text x="147.7" y="142">10K</text>
<text x="147.7" y="139.3">R86</text>
<text x="154.6" y="139.3">R87</text>
<text x="154.6" y="142">10K</text>
<text x="161.4" y="142">10K</text>
<text x="161.4" y="139.3">R88</text>
<text x="168.3" y="142">10K</text>
<text x="168.3" y="139.3">R89</text>
<text x="175.1" y="139.3">R90</text>
<text x="175.1" y="142">10K</text>
<text x="182" y="142.7">100nF</text>
<text x="182.1" y="139.5">C122</text>
<text x="62.8" y="147.5">2V</text>
<text x="62.8" y="148.6">Amber</text>
<text x="62.8" y="146.4">D16</text>
<text x="69.6" y="147.5">2V</text>
<text x="69.6" y="148.6">Amber</text>
<text x="69.6" y="146.4">D17</text>
<text x="76.5" y="146.4">D18</text>
<text x="76.5" y="148.6">Amber</text>
<text x="76.5" y="147.5">2V</text>
<text x="83.3" y="146.4">D19</text>
<text x="83.3" y="147.5">2V</text>
<text x="83.3" y="148.6">Amber</text>
<text x="90.2" y="147.5">2V</text>
<text x="90.2" y="148.6">Amber</text>
<text x="90.2" y="146.4">D20</text>
<text x="137.5" y="144.1">SB21</text>
<text x="137.5" y="145.4">SB22</text>
<text x="137.5" y="146.8">SB23</text>
<text x="137.5" y="148.2">SB24</text>
<text x="143.6" y="144.1">Closed</text>
<text x="143.6" y="145.4">Closed</text>
<text x="143.6" y="146.8">Closed</text>
<text x="143.6" y="148.2">Closed</text>
<text x="144.3" y="152.3">S3</text>
<text x="151.8" y="152.3">S4</text>
<text x="158" y="152.3">S5</text>
<text x="165.5" y="152.3">S6</text>
<text x="172.4" y="152.3">S7</text>
<text x="180.6" y="150.9">TP20</text>
<text x="180.6" y="152.3">GND</text>
<text x="148.9" y="158" transform="rotate(-90 148.9 158)">430152043826</text>
<text x="155.7" y="158" transform="rotate(-90 155.7 158)">430152043826</text>
<text x="162.6" y="158" transform="rotate(-90 162.6 158)">430152043826</text>
<text x="169.4" y="158" transform="rotate(-90 169.4 158)">430152043826</text>
<text x="176.3" y="158" transform="rotate(-90 176.3 158)">430152043826</text>
</g>
</svg>
